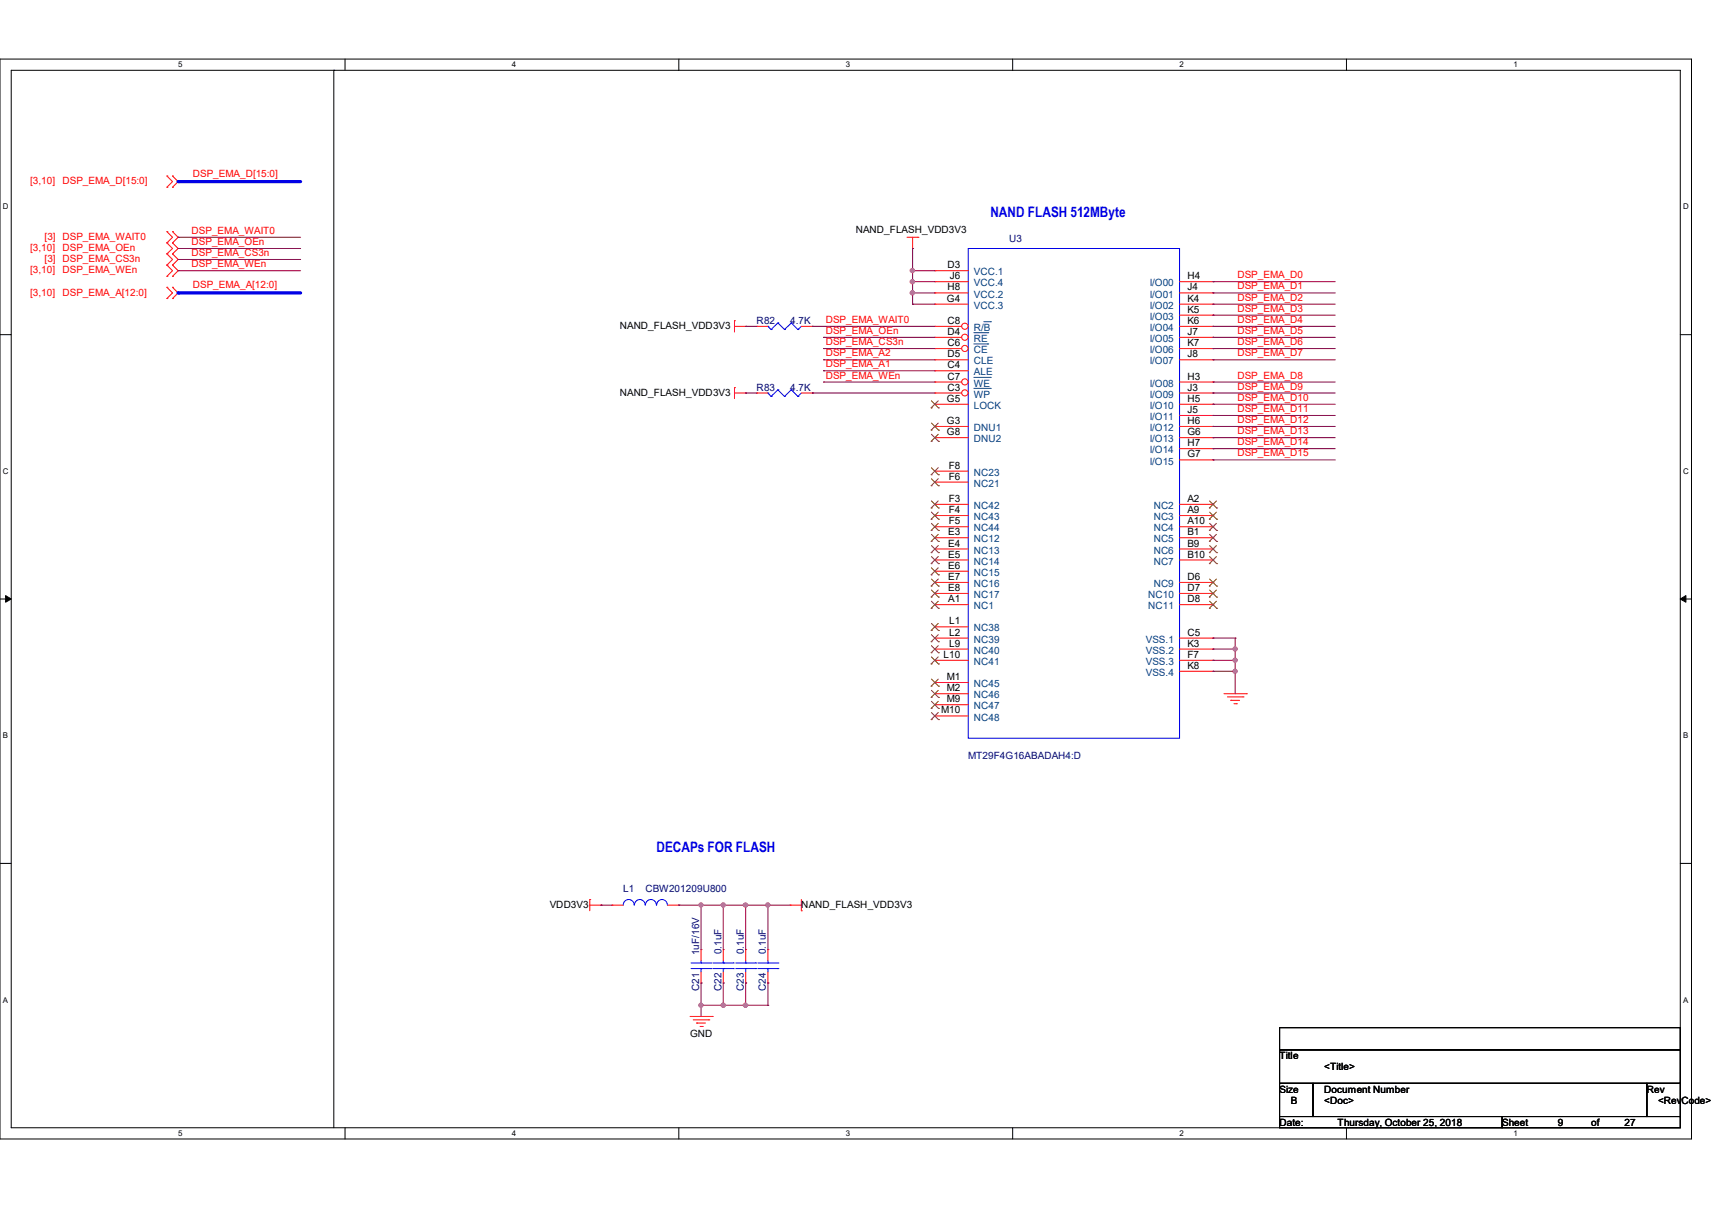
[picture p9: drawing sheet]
<svg xmlns="http://www.w3.org/2000/svg" width="297mm" height="210mm" viewBox="0 0 297 210" stroke-linecap="round" stroke-linejoin="round" font-family="sans-serif">
<path d="M0 10.2h293.5v187.3h-293.5zM1.9 12.2h289.6v183.4h-289.6z" fill="none" stroke="#000" stroke-width=".17"/>
<g fill="#fff">
<path d="M30.9 10.5h.8v1.5h-.8z"/>
<path d="M30.9 195.8h.8v1.5h-.8z"/>
</g>
<path d="M59.9 10.2v2M59.9 195.6v1.9" fill="none" stroke="#000" stroke-width=".17"/>
<g fill="#fff">
<path d="M88.8 10.5h.8v1.5h-.8z"/>
<path d="M88.8 195.8h.8v1.5h-.8z"/>
</g>
<path d="M117.8 10.2v2M117.8 195.6v1.9" fill="none" stroke="#000" stroke-width=".17"/>
<g fill="#fff">
<path d="M146.7 10.5h.8v1.5h-.8z"/>
<path d="M146.7 195.8h.8v1.5h-.8z"/>
</g>
<path d="M175.7 10.2v2M175.7 195.6v1.9" fill="none" stroke="#000" stroke-width=".17"/>
<g fill="#fff">
<path d="M204.6 10.5h.8v1.5h-.8z"/>
<path d="M204.6 195.8h.8v1.5h-.8z"/>
</g>
<path d="M233.6 10.2v2M233.6 195.6v1.9" fill="none" stroke="#000" stroke-width=".17"/>
<g fill="#fff">
<path d="M262.6 10.5h.7v1.5h-.7z"/>
<path d="M262.6 195.8h.7v1.5h-.7z"/>
<path d="M.5 35.1h1v1.5h-1z"/>
<path d="M292 35.1h1v1.5h-1z"/>
<path d="M.5 80.9h1v1.6h-1z"/>
<path d="M292 80.9h1v1.6h-1z"/>
</g>
<path d="M0 58h1.9M291.5 58h2" fill="none" stroke="#000" stroke-width=".17"/>
<g fill="#fff">
<path d="M.5 126.8h.9v1.5h-.9z"/>
<path d="M292 126.8h.9v1.5h-.9z"/>
</g>
<path d="M0 103.9h1.9M291.5 103.9h2" fill="none" stroke="#000" stroke-width=".17"/>
<path d="M1 103.3l.9 .6-.9 .5zM291.5 103.9l1-.6v1.1z" fill="#000" stroke="#000" stroke-width=".17"/>
<g fill="#fff">
<path d="M.5 172.6h.9v1.6h-.9z"/>
<path d="M292 172.6h.9v1.6h-.9z"/>
</g>
<path d="M57.9 12.2h.1M57.9 12.2v183.4M0 149.7h1.9M291.5 149.7h2M222 178.2h69.5v3.9h-69.5zM222 182.1h69.5v5.8h-69.5zM222 187.9h5.8v5.7h-5.8zM222 193.6h38.6v2h-38.6zM227.8 187.9h57.9v5.7h-57.9zM260.6 193.6h30.9v2h-30.9zM285.7 187.9h5.8v5.7h-5.8z" fill="none" stroke="#000" stroke-width=".17"/>
<g fill="none" stroke="#f00" stroke-width=".17">
<path d="M29 30.5h.1M29 32.5h.1M29 30.5l.9 1-.9 1M29.9 32.5h.1M29.9 30.5h.1M29.9 30.5l1 1-1 1M29 40.2h.1M29 42.1h.1M29 44h.1M29 46h.1M29 47.9h.1M29 49.8h.1"/>
<path d="M29 51.8h.1M29 40.2l.9 .9-.9 1M29 42.1l.9 1-.9 .9M29 44l.9 1-.9 1M29 46l.9 .9-.9 1M29 49.8l.9 1-.9 1M29.9 42.1h.1M29.9 40.2h.1M29.9 44h.1M29.9 46h.1M29.9 47.9h.1M29.9 51.8h.1"/>
<path d="M29.9 49.8h.1M29.9 40.2l1 .9-1 1M29.9 42.1l1 1-1 .9M29.9 44l1 1-1 1M29.9 46l1 .9-1 1M29.9 49.8l1 1-1 1M127.4 55.6h.1M127.4 55.6v2M127.4 56.6h2M129.4 56.6h.1M157.4 41.1h1.9M158.3 43.1h.1"/>
<path d="M158.3 41.1v2M159.3 41.1h.1M127.4 67.2h.1M127.4 68.2h2M127.4 67.2v1.9M129.4 68.2h.1M212.3 120.3h3.9M212.9 120.9h2.7M213.5 121.5h.1M213.5 121.5h1.6M214.1 122h.4M214.5 122h.1"/>
<path d="M215.6 120.9h.1M216.2 120.3h.1M102.3 156h.1M102.3 157h2M102.3 156v1.9M104.3 157h.1M137.1 157h.1M137.1 157h1.9M139 157.9h.1M139 156v1.9M119.7 176.3h3.9M120.3 176.9h2.7"/>
<path d="M120.9 177.4h.1M120.9 177.4h1.5M121.5 178h.3M121.6 164.7h.1M121.6 170.5h.1M121.6 164.7v1.9M121.6 168.6v1.9M121.8 178h.1M123 176.9h.1M123.6 176.3h.1"/>
</g>
<path d="M168 43.1h36.6v84.9h-36.6zM119.9 168h3.5M119.9 167h3.5M121.6 167h.1M121.6 168h.1M121.6 166.6v.4M121.6 168v.6M123.4 168h.1M123.4 167h.1" fill="none" stroke="#00f" stroke-width=".17"/>
<circle cx="167.4" cy="56.6" r=".54" fill="#fff" stroke="#f00" stroke-width=".17"/>
<path d="M162.2 56.6h.1M162.2 56.6h4.6" fill="none" stroke="#f00" stroke-width=".17"/>
<path d="M170.7 55.8h1.1M171.8 55.8h.1" fill="none" stroke="#004080" stroke-width=".17"/>
<circle cx="167.4" cy="58.5" r=".54" fill="#fff" stroke="#f00" stroke-width=".17"/>
<path d="M162.2 58.5h.1M162.2 58.5h4.6" fill="none" stroke="#f00" stroke-width=".17"/>
<path d="M169 57.7h2.4M171.4 57.7h.1" fill="none" stroke="#004080" stroke-width=".17"/>
<circle cx="167.4" cy="60.4" r=".54" fill="#fff" stroke="#f00" stroke-width=".17"/>
<path d="M162.2 60.5h.1M162.2 62.4h.1M162.2 64.3h.1M162.2 60.5h4.6M162.2 62.4h5.8M162.2 64.3h5.8" fill="none" stroke="#f00" stroke-width=".17"/>
<path d="M169 59.6h2.4M171.4 59.6h.1" fill="none" stroke="#004080" stroke-width=".17"/>
<circle cx="167.4" cy="66.2" r=".54" fill="#fff" stroke="#f00" stroke-width=".17"/>
<path d="M162.2 66.3h.1M162.2 66.3h4.6" fill="none" stroke="#f00" stroke-width=".17"/>
<path d="M169 65.4h2.8M171.8 65.4h.1" fill="none" stroke="#004080" stroke-width=".17"/>
<circle cx="167.4" cy="68.1" r=".54" fill="#fff" stroke="#f00" stroke-width=".17"/>
<g fill="none" stroke="#f00" stroke-width=".17">
<path d="M131.3 56.6h.1M131.3 56.6h1.9M139 56.6h1.9M140.9 56.6h.1M162.2 48.9h.1M162.2 46.9h.1M162.2 52.7h.1M162.2 50.8h.1M162.2 48.9h5.8M162.2 50.8h5.8M162.2 46.9h5.8M162.2 52.7h5.8"/>
<path d="M204.6 48.9h5.8M204.6 50.8h5.8M204.6 58.5h5.8M204.6 52.7h5.8M204.6 54.7h5.8M204.6 56.6h5.8M210.4 48.9h.1M210.4 50.8h.1M210.4 58.5h.1M210.4 52.7h.1M210.4 54.7h.1M210.4 56.6h.1"/>
<path d="M131.3 68.2h.1M131.3 68.2h1.9M139 68.2h1.9M140.9 68.2h.1M162.2 68.2h.1M162.2 75.9h.1M162.2 74h.1M162.2 70.1h.1M162.2 68.2h4.6M162.2 75.9h5.8M162.2 74h5.8M162.2 70.1h5.8"/>
<path d="M204.6 68.2h5.8M204.6 72.1h5.8M204.6 75.9h5.8M204.6 79.8h5.8M204.6 74h5.8M204.6 70.1h5.8M204.6 66.3h5.8M204.6 77.8h5.8M204.6 62.4h5.8M204.6 60.5h5.8M210.4 72.1h.1M210.4 75.9h.1"/>
<path d="M210.4 79.8h.1M210.4 66.3h.1M210.4 70.1h.1M210.4 74h.1M210.4 77.8h.1M210.4 68.2h.1M210.4 62.4h.1M210.4 60.5h.1M162.2 83.6h.1M162.2 81.7h.1M162.2 87.5h.1M162.2 89.4h.1"/>
<path d="M162.2 91.4h.1M162.2 93.3h.1M162.2 95.2h.1M162.2 97.1h.1M162.2 99.1h.1M162.2 87.5h5.8M162.2 89.4h5.8M162.2 91.4h5.8M162.2 93.3h5.8M162.2 95.2h5.8M162.2 97.1h5.8M162.2 83.6h5.8"/>
<path d="M162.2 81.7h5.8M162.2 99.1h5.8M204.6 87.5h5.8M204.6 89.4h5.8M204.6 91.4h5.8M204.6 93.3h5.8M204.6 95.2h5.8M204.6 97.1h5.8M210.4 87.5h.1M210.4 89.4h.1M210.4 91.4h.1M210.4 93.3h.1"/>
<path d="M210.4 95.2h.1M210.4 97.1h.1M162.2 108.7h.1M162.2 110.7h.1M162.2 112.6h.1M162.2 114.5h.1M162.2 118.4h.1M162.2 101h.1M162.2 102.9h.1M162.2 104.9h.1M162.2 110.7h5.8M162.2 101h5.8"/>
<path d="M162.2 102.9h5.8M162.2 104.9h5.8M162.2 114.5h5.8M162.2 108.7h5.8M162.2 112.6h5.8M162.2 118.4h5.8M204.6 110.7h5.8M204.6 101h5.8M204.6 102.9h5.8M204.6 104.9h5.8M204.6 114.5h5.8M204.6 112.6h5.8"/>
<path d="M204.6 116.4h5.8M210.4 110.7h.1M210.4 101h.1M210.4 102.9h.1M210.4 104.9h.1M210.4 114.5h.1M210.4 112.6h.1M210.4 116.4h.1M162.2 120.3h.1M162.2 122.2h.1M162.2 124.2h.1M162.2 120.3h5.8"/>
<path d="M162.2 122.2h5.8M162.2 124.2h5.8M106.2 157h.1M106.2 157h1.9M115.8 157h2M117.8 157h.1M125.5 164.7h.1M125.5 170.5h.1M125.5 164.7v1.9M125.5 168.6v1.9M129.4 164.7h.1M129.4 170.5h.1"/>
<path d="M129.4 164.7v1.9M129.4 168.6v1.9M133.2 164.7h.1M133.2 170.5h.1M133.2 164.7v1.9M133.2 168.6v1.9"/>
</g>
<path d="M169 67.4h2.8M171.8 67.4h.1" fill="none" stroke="#004080" stroke-width=".17"/>
<g fill="none" stroke="#804000" stroke-width=".17">
<path d="M161.5 76.5h.1M161.5 74.6h.1M161.5 70.7h.1M161.6 75.3l1.2 1.2M161.6 73.4l1.2 1.2M161.6 69.5l1.2 1.2M162.8 75.3l-1.3 1.2M162.8 73.4l-1.3 1.2M162.8 69.5l-1.3 1.2M162.8 76.5h.1M162.8 74.6h.1M162.8 70.7h.1"/>
<path d="M161.5 84.2h.1M161.5 82.3h.1M161.5 88.1h.1M161.5 90h.1M161.5 92h.1M161.5 93.9h.1M161.5 95.8h.1M161.5 97.7h.1M161.5 99.7h.1M161.6 83l1.2 1.2M161.6 81.1l1.2 1.2M161.6 86.9l1.2 1.2"/>
<path d="M161.6 88.8l1.2 1.2M161.6 90.8l1.2 1.2M161.6 92.7l1.2 1.2M161.6 94.6l1.2 1.2M161.6 96.5l1.2 1.2M161.6 98.5l1.2 1.2M162.8 83l-1.3 1.2M162.8 81.1l-1.3 1.2M162.8 86.9l-1.3 1.2M162.8 88.8l-1.3 1.2M162.8 90.8l-1.3 1.2M162.8 92.7l-1.3 1.2"/>
<path d="M162.8 94.6l-1.3 1.2M162.8 96.5l-1.3 1.2M162.8 98.5l-1.3 1.2M162.8 84.2h.1M162.8 82.3h.1M162.8 88.1h.1M162.8 90h.1M162.8 92h.1M162.8 93.9h.1M162.8 95.8h.1M162.8 97.7h.1M162.8 99.7h.1"/>
<path d="M209.8 88.1h.1M209.8 90h.1M209.8 92h.1M209.8 93.9h.1M209.8 95.8h.1M209.8 97.7h.1M209.8 86.9l1.3 1.2M209.8 88.8l1.3 1.2M209.8 90.8l1.3 1.2M209.8 92.7l1.3 1.2M209.8 94.6l1.3 1.2M209.8 96.5l1.3 1.2"/>
<path d="M211 86.9l-1.2 1.2M211 88.8l-1.2 1.2M211 90.8l-1.2 1.2M211 92.7l-1.2 1.2M211 94.6l-1.2 1.2M211 96.5l-1.2 1.2M211.1 88.1h.1M211.1 90h.1M211.1 92h.1M211.1 93.9h.1M211.1 95.8h.1M211.1 97.7h.1"/>
<path d="M161.5 109.3h.1M161.5 111.3h.1M161.5 113.2h.1M161.5 115.1h.1M161.5 119h.1M161.5 101.6h.1M161.5 103.5h.1M161.5 105.5h.1M161.6 108.1l1.2 1.2M161.6 110.1l1.2 1.2M161.6 112l1.2 1.2M161.6 113.9l1.2 1.2"/>
<path d="M161.6 117.8l1.2 1.2M161.6 119.7l1.2 1.2M161.6 100.4l1.2 1.2M161.6 102.3l1.2 1.2M161.6 104.3l1.2 1.2M162.8 108.1l-1.3 1.2M162.8 110.1l-1.3 1.2M162.8 112l-1.3 1.2M162.8 113.9l-1.3 1.2M162.8 117.8l-1.3 1.2M162.8 119.7l-1.3 1.2M162.8 100.4l-1.3 1.2"/>
<path d="M162.8 102.3l-1.3 1.2M162.8 104.3l-1.3 1.2M162.8 109.3h.1M162.8 111.3h.1M162.8 113.2h.1M162.8 115.1h.1M162.8 119h.1M162.8 101.6h.1M162.8 103.5h.1M162.8 105.5h.1M209.8 101.6h.1M209.8 103.5h.1"/>
<path d="M209.8 105.5h.1M209.8 100.4l1.3 1.2M209.8 102.3l1.3 1.2M209.8 104.3l1.3 1.2M211 100.4l-1.2 1.2M211 102.3l-1.2 1.2M211 104.3l-1.2 1.2M211.1 101.6h.1M211.1 103.5h.1M211.1 105.5h.1M161.5 120.9h.1M161.5 122.9h.1"/>
<path d="M161.5 124.8h.1M161.6 121.6l1.2 1.3M161.6 123.6l1.2 1.2M162.8 121.6l-1.3 1.3M162.8 123.6l-1.3 1.2M162.8 120.9h.1M162.8 122.9h.1M162.8 124.8h.1"/>
</g>
<g fill="none" stroke="#00f" stroke-width=".17">
<path d="M133.2 56.6h.1M133.2 56.6l.6 .5M133.8 57.1h.1M135 56h.1M135 56l1.1 1.1M135 56l-1.2 1.1M136.1 57.1h.1M137.3 56h.1M137.3 56l1.1 1.1M137.3 56l-1.2 1.1M138.4 57.1h.1M139 56.6l-.6 .5"/>
<path d="M133.2 68.2h.1M133.2 68.2l.6 .5M133.8 68.7h.1M135 67.6h.1M135 67.6l1.1 1.1M135 67.6l-1.2 1.1M136.1 68.7h.1M137.3 67.6h.1M137.3 67.6l1.1 1.1M137.3 67.6l-1.2 1.1M138.4 68.7h.1M139 68.2l-.6 .5"/>
<path d="M108.1 157a.95 .95 0 0 1 1-1 .95 .95 0 0 1 .9 1M110.1 157a.93 .93 0 0 1 .9-1 .93 .93 0 0 1 .9 1M112 157a.95 .95 0 0 1 .9-1 .95 .95 0 0 1 1 1M113.9 157a.93 .93 0 0 1 1-1 .93 .93 0 0 1 .9 1M123.7 168h3.5M123.7 167h3.5M125.5 167h.1M125.5 168h.1M125.5 166.6v.4M125.5 168v.6M127.2 168h.1M127.2 167h.1"/>
<path d="M127.6 168h3.5M127.6 167h3.5M129.4 167h.1M129.4 168h.1M129.4 166.6v.4M129.4 168v.6M131.1 168h.1M131.1 167h.1M131.5 168h3.5M131.5 167h3.5M133.2 167h.1M133.2 168h.1"/>
<path d="M133.2 166.6v.4M133.2 168v.6M135 168h.1M135 167h.1"/>
</g>
<g fill="none" stroke="#800040" stroke-width=".17">
<path d="M140.9 56.6h.1M140.9 56.6h21.3M142.9 58.5h.1M142.9 58.5h19.3M158.3 46.9h.1M158.3 48.9h.1M158.3 50.8h.1M158.3 52.7h.1M158.3 46.9h3.9M158.3 46.9v5.8M158.3 48.9h3.9M158.3 50.8h3.9"/>
<path d="M158.3 52.7h3.9M210.4 48.9h.1M210.4 48.9h21.2M140.9 68.2h.1M140.9 68.2h21.3M142.9 60.5h.1M142.9 62.4h.1M142.9 64.3h.1M142.9 66.3h.1M142.9 60.5h19.3M142.9 62.4h19.3M142.9 64.3h19.3"/>
<path d="M142.9 66.3h19.3M210.4 110.7h.1M210.4 112.6h.1M210.4 114.5h.1M210.4 116.4h.1M210.4 110.7h3.9M210.4 112.6h3.9M210.4 114.5h3.9M210.4 116.4h3.9M214.3 110.7h.1M214.3 112.6h.1M214.3 114.5h.1"/>
<path d="M214.3 116.4h.1M214.3 110.7v9.6"/>
</g>
<g fill="#f0f" stroke="#f0f" stroke-width=".17">
<circle cx="158.3" cy="48.9" r=".37"/>
<circle cx="158.3" cy="46.9" r=".37"/>
<circle cx="158.3" cy="50.8" r=".37"/>
<circle cx="214.3" cy="112.5" r=".36"/>
<circle cx="214.3" cy="116.4" r=".36"/>
<circle cx="214.3" cy="114.5" r=".36"/>
</g>
<path d="M30.9 31.5h21.3" fill="none" stroke="#00f" stroke-width=".55"/>
<circle cx="30.9" cy="31.5" r=".28" fill="#00f"/>
<g fill="none" stroke="#800040" stroke-width=".17">
<path d="M30.9 41.1h.1M30.9 43.1h.1M30.9 45h.1M30.9 46.9h.1M30.9 41.1h21.3M30.9 43.1h21.3M30.9 45h21.3M30.9 46.9h21.3M129.4 56.6h.1M129.4 56.6h1.9M158.3 43.1h.1M158.3 43.1v3.8"/>
<path d="M129.4 68.2h.1M129.4 68.2h1.9M104.3 157h.1M104.3 157h1.9M117.8 157h.1M117.8 157h19.3M121.6 157h.1M121.6 157v7.7M125.5 157h.1M125.5 157v7.7M129.4 157h.1M129.4 157v7.7"/>
<path d="M133.2 157h.1M133.2 157v7.7M121.6 170.5h.1M121.6 174.3h.1M121.6 170.5v5.8M121.6 174.3h11.6M125.5 170.5h.1M125.5 170.5v3.8M129.4 174.3h.1M129.4 170.5h.1M129.4 170.5v3.8M133.2 174.3h.1"/>
<path d="M133.2 170.5h.1M133.2 170.5v3.8"/>
</g>
<g fill="#f0f" stroke="#f0f" stroke-width=".17">
<circle cx="125.5" cy="174.3" r=".37"/>
<circle cx="121.6" cy="174.3" r=".36"/>
<circle cx="125.5" cy="157" r=".37"/>
<circle cx="121.6" cy="157" r=".36"/>
<circle cx="129.3" cy="174.3" r=".37"/>
<circle cx="129.3" cy="157" r=".37"/>
<circle cx="133.2" cy="157" r=".36"/>
</g>
<path d="M30.9 50.8h21.3" fill="none" stroke="#00f" stroke-width=".55"/>
<circle cx="30.9" cy="50.8" r=".28" fill="#00f"/>
<g fill="none" stroke="#800040" stroke-width=".17">
<path d="M210.4 50.8h.1M210.4 52.7h.1M210.4 54.7h.1M210.4 56.6h.1M210.4 58.5h.1M210.4 50.8h21.2M210.4 52.7h21.2M210.4 54.7h21.2M210.4 56.6h21.2M210.4 58.5h21.2M210.4 60.5h.1M210.4 62.4h.1"/>
<path d="M210.4 66.3h.1M210.4 68.2h.1M210.4 70.1h.1M210.4 72.1h.1M210.4 74h.1M210.4 75.9h.1M210.4 77.8h.1M210.4 79.8h.1M210.4 60.5h21.2M210.4 62.4h21.2M210.4 66.3h21.2M210.4 68.2h21.2"/>
<path d="M210.4 70.1h21.2M210.4 72.1h21.2M210.4 74h21.2M210.4 75.9h21.2M210.4 77.8h21.2M210.4 79.8h21.2"/>
</g>
<g fill="#f0f" stroke="#f0f" stroke-width=".17">
<circle cx="158.3" cy="48.9" r=".37"/>
<circle cx="158.3" cy="46.9" r=".37"/>
<circle cx="158.3" cy="50.8" r=".37"/>
<circle cx="214.3" cy="112.5" r=".36"/>
<circle cx="214.3" cy="116.4" r=".36"/>
<circle cx="214.3" cy="114.5" r=".36"/>
<circle cx="125.5" cy="174.3" r=".37"/>
<circle cx="121.6" cy="174.3" r=".36"/>
<circle cx="125.5" cy="157" r=".37"/>
<circle cx="121.6" cy="157" r=".36"/>
<circle cx="129.3" cy="174.3" r=".37"/>
<circle cx="129.3" cy="157" r=".37"/>
<circle cx="133.2" cy="157" r=".36"/>
</g>
<g font-size="2.5" fill="#00f">
<text x="171.8" y="37.7">NAND FLASH 512MByte</text>
<text x="113.9" y="147.7">DECAPs FOR FLASH</text>
</g>
<g font-size="1.7" fill="#f00">
<text x="5.2" y="32">[3,10]</text>
<text x="10.8" y="32">DSP_EMA_D[15:0]</text>
<text x="33.4" y="30.7">DSP_EMA_D[15:0]</text>
<text x="7.7" y="41.6">[3] DSP_EMA_WAIT0</text>
<text x="33.2" y="40.6">DSP_EMA_WAIT0</text>
<text x="5.2" y="43.5">[3,10]</text>
<text x="5.2" y="47.4">[3,10]</text>
<text x="7.7" y="45.5">[3] DSP_EMA_CS3n</text>
<text x="10.8" y="43.5">DSP_EMA_OEn</text>
<text x="10.8" y="47.4">DSP_EMA_WEn</text>
<text x="33.2" y="42.5">DSP_EMA_OEn</text>
<text x="33.2" y="44.4">DSP_EMA_CS3n</text>
<text x="33.2" y="46.4">DSP_EMA_WEn</text>
<text x="5.2" y="51.3">[3,10]</text>
<text x="10.8" y="51.3">DSP_EMA_A[12:0]</text>
<text x="33.4" y="50">DSP_EMA_A[12:0]</text>
<text x="214.7" y="48.3">DSP_EMA_D0</text>
<text x="214.7" y="50.2">DSP_EMA_D1</text>
<text x="214.7" y="52.2">DSP_EMA_D2</text>
<text x="143.3" y="56">DSP_EMA_WAIT0</text>
<text x="143.3" y="57.9">DSP_EMA_OEn</text>
<text x="143.3" y="59.9">DSP_EMA_CS3n</text>
<text x="214.7" y="54.1">DSP_EMA_D3</text>
<text x="214.7" y="56">DSP_EMA_D4</text>
<text x="214.7" y="57.9">DSP_EMA_D5</text>
<text x="214.7" y="59.9">DSP_EMA_D6</text>
<text x="143.3" y="61.8">DSP_EMA_A2</text>
<text x="143.3" y="63.7">DSP_EMA_A1</text>
<text x="143.3" y="65.7">DSP_EMA_WEn</text>
<text x="214.7" y="61.8">DSP_EMA_D7</text>
<text x="214.7" y="65.7">DSP_EMA_D8</text>
<text x="214.7" y="67.6">DSP_EMA_D9</text>
<text x="214.7" y="69.5">DSP_EMA_D10</text>
<text x="214.7" y="71.5">DSP_EMA_D11</text>
<text x="214.7" y="73.4">DSP_EMA_D12</text>
<text x="214.7" y="75.3">DSP_EMA_D13</text>
<text x="214.7" y="77.2">DSP_EMA_D14</text>
<text x="214.7" y="79.2">DSP_EMA_D15</text>
</g>
<g font-size="1.7">
<text x="148.5" y="40.4">NAND_FLASH_VDD3V3</text>
<text x="164.4" y="46.5">D3</text>
<text x="164.3" y="52.3">G4</text>
<text x="164.4" y="50.4">H8</text>
<text x="164.8" y="48.4">J6</text>
<text x="206" y="48.4">H4</text>
<text x="206" y="50.4">J4</text>
<text x="206" y="52.3">K4</text>
<text x="107.5" y="57">NAND_FLASH_VDD3V3</text>
<text x="164.4" y="56.2">C8</text>
<text x="164.4" y="58.1">D4</text>
<text x="206" y="58.1">J7</text>
<text x="206" y="54.2">K5</text>
<text x="206" y="56.2">K6</text>
<text x="164.4" y="60">C6</text>
<text x="164.4" y="62">D5</text>
<text x="164.4" y="63.9">C4</text>
<text x="164.4" y="65.8">C7</text>
<text x="206" y="65.8">H3</text>
<text x="206" y="62">J8</text>
<text x="206" y="60">K7</text>
<text x="107.5" y="68.6">NAND_FLASH_VDD3V3</text>
<text x="164.3" y="69.7">G5</text>
<text x="164.4" y="67.7">C3</text>
<text x="206" y="71.6">J5</text>
<text x="206" y="69.7">H5</text>
<text x="206" y="67.7">J3</text>
<text x="164.3" y="75.5">G8</text>
<text x="164.3" y="73.5">G3</text>
<text x="206" y="75.5">G6</text>
<text x="206" y="73.5">H6</text>
<text x="206" y="77.4">H7</text>
<text x="164.6" y="83.2">F6</text>
<text x="164.6" y="81.3">F8</text>
<text x="206" y="79.3">G7</text>
<text x="164.6" y="87">F3</text>
<text x="164.6" y="89">F4</text>
<text x="206" y="87">A2</text>
<text x="206" y="89">A9</text>
<text x="164.5" y="92.8">E3</text>
<text x="164.5" y="94.8">E4</text>
<text x="164.6" y="90.9">F5</text>
<text x="206" y="90.9">A10</text>
<text x="206" y="92.8">B1</text>
<text x="206" y="94.8">B9</text>
<text x="164.5" y="96.7">E5</text>
<text x="164.5" y="98.6">E6</text>
<text x="164.5" y="100.6">E7</text>
<text x="206" y="96.7">B10</text>
<text x="206" y="100.6">D6</text>
<text x="164.5" y="102.5">E8</text>
<text x="164.5" y="104.4">A1</text>
<text x="206" y="102.5">D7</text>
<text x="206" y="104.4">D8</text>
<text x="164.7" y="108.3">L1</text>
<text x="164.7" y="110.2">L2</text>
<text x="164.7" y="112.1">L9</text>
<text x="206" y="110.2">C5</text>
<text x="206" y="112.1">K3</text>
<text x="163.7" y="114.1">L10</text>
<text x="164.2" y="117.9">M1</text>
<text x="164.2" y="119.9">M2</text>
<text x="206" y="114.1">F7</text>
<text x="206" y="116">K8</text>
<text x="163.3" y="123.7">M10</text>
<text x="164.2" y="121.8">M9</text>
<text x="95.4" y="157.4">VDD3V3</text>
<text x="139" y="157.4">NAND_FLASH_VDD3V3</text>
<text x="119.7" y="179.8">GND</text>
<text x="222" y="183.7">Title</text>
<text x="229.7" y="185.6">&lt;Title&gt;</text>
<text x="222" y="189.5">Size</text>
<text x="223.9" y="191.4">B</text>
<text x="229.7" y="191.4">&lt;Doc&gt;</text>
<text x="229.7" y="189.5">Document Number</text>
<text x="285.7" y="189.5">Rev</text>
<text x="287.7" y="191.4">&lt;RevCode&gt;</text>
<text x="222" y="195.2">Date:</text>
<text x="232.1" y="195.2">Thursday, October 25, 2018</text>
<text x="260.6" y="195.2">Sheet</text>
<text x="270.2" y="195.2">9</text>
<text x="276" y="195.2">of</text>
<text x="281.8" y="195.2">27</text>
</g>
<g font-size="1.7" fill="#000080">
<text x="175.1" y="42">U3</text>
<text x="131.3" y="56.3">R82</text>
<text x="137.1" y="56.3">4.7K</text>
<text x="131.3" y="67.9">R83</text>
<text x="137.1" y="67.9">4.7K</text>
<text x="168" y="131.6">MT29F4G16ABADAH4:D</text>
<text x="108.1" y="154.7">L1</text>
<text x="112" y="154.7">CBW201209U800</text>
<text x="121.3" y="165.6" transform="rotate(-90 121.3 165.6)">1uF/16V</text>
<text x="125.2" y="165.5" transform="rotate(-90 125.2 165.5)">0.1uF</text>
<text x="129" y="165.5" transform="rotate(-90 129 165.5)">0.1uF</text>
<text x="132.9" y="165.5" transform="rotate(-90 132.9 165.5)">0.1uF</text>
<text x="121.3" y="171.8" transform="rotate(-90 121.3 171.8)">C21</text>
<text x="125.2" y="171.8" transform="rotate(-90 125.2 171.8)">C22</text>
<text x="129" y="171.8" transform="rotate(-90 129 171.8)">C23</text>
<text x="132.9" y="171.8" transform="rotate(-90 132.9 171.8)">C24</text>
</g>
<g font-size="1.7" fill="#004080">
<text x="168.9" y="47.8">VCC.1</text>
<text x="168.9" y="49.7">VCC.4</text>
<text x="168.9" y="53.6">VCC.3</text>
<text x="168.9" y="51.6">VCC.2</text>
<text x="199.5" y="49.7">I/O00</text>
<text x="199.5" y="51.6">I/O01</text>
<text x="199.5" y="53.6">I/O02</text>
<text x="168.9" y="57.4">R/B</text>
<text x="168.9" y="59.3">RE</text>
<text x="199.5" y="59.3">I/O05</text>
<text x="199.5" y="55.5">I/O03</text>
<text x="199.5" y="57.4">I/O04</text>
<text x="168.9" y="61.3">CE</text>
<text x="168.9" y="63.2">CLE</text>
<text x="168.9" y="65.1">ALE</text>
<text x="199.5" y="63.2">I/O07</text>
<text x="199.5" y="61.3">I/O06</text>
<text x="168.9" y="67.1">WE</text>
<text x="168.9" y="69">WP</text>
<text x="168.9" y="70.9">LOCK</text>
<text x="199.5" y="67.1">I/O08</text>
<text x="199.5" y="70.9">I/O10</text>
<text x="199.5" y="69">I/O09</text>
<text x="168.9" y="76.7">DNU2</text>
<text x="168.9" y="74.8">DNU1</text>
<text x="199.5" y="72.9">I/O11</text>
<text x="199.5" y="76.7">I/O13</text>
<text x="199.5" y="74.8">I/O12</text>
<text x="168.9" y="82.5">NC23</text>
<text x="199.5" y="80.6">I/O15</text>
<text x="199.5" y="78.6">I/O14</text>
<text x="168.9" y="84.4">NC21</text>
<text x="168.9" y="88.3">NC42</text>
<text x="200.1" y="88.3">NC2</text>
<text x="168.9" y="90.2">NC43</text>
<text x="168.9" y="92.2">NC44</text>
<text x="168.9" y="94.1">NC12</text>
<text x="200.1" y="90.2">NC3</text>
<text x="200.1" y="92.2">NC4</text>
<text x="200.1" y="94.1">NC5</text>
<text x="168.9" y="96">NC13</text>
<text x="168.9" y="97.9">NC14</text>
<text x="168.9" y="99.9">NC15</text>
<text x="168.9" y="101.8">NC16</text>
<text x="200.1" y="96">NC6</text>
<text x="200.1" y="97.9">NC7</text>
<text x="200.1" y="101.8">NC9</text>
<text x="168.9" y="103.7">NC17</text>
<text x="168.9" y="105.7">NC1</text>
<text x="199.2" y="103.7">NC10</text>
<text x="199.2" y="105.7">NC11</text>
<text x="168.9" y="109.5">NC38</text>
<text x="168.9" y="111.5">NC39</text>
<text x="168.9" y="113.4">NC40</text>
<text x="198.8" y="111.5">VSS.1</text>
<text x="198.8" y="113.4">VSS.2</text>
<text x="168.9" y="115.3">NC41</text>
<text x="168.9" y="119.2">NC45</text>
<text x="198.8" y="115.3">VSS.3</text>
<text x="198.8" y="117.2">VSS.4</text>
<text x="168.9" y="121.1">NC46</text>
<text x="168.9" y="123">NC47</text>
<text x="168.9" y="125">NC48</text>
</g>
<g font-size="1.4">
<text x="30.9" y="11.7">5</text>
<text x="88.8" y="11.7">4</text>
<text x="146.7" y="11.7">3</text>
<text x="204.6" y="11.7">2</text>
<text x="262.6" y="11.7">1</text>
<text x=".5" y="36.3">D</text>
<text x="292" y="36.3">D</text>
<text x=".5" y="82.2">C</text>
<text x="292" y="82.2">C</text>
<text x=".5" y="128">B</text>
<text x="292" y="128">B</text>
<text x=".5" y="173.9">A</text>
<text x="292" y="173.9">A</text>
<text x="30.9" y="197">5</text>
<text x="88.8" y="197">4</text>
<text x="146.7" y="197">3</text>
<text x="204.6" y="197">2</text>
<text x="262.6" y="197">1</text>
</g>
</svg>
